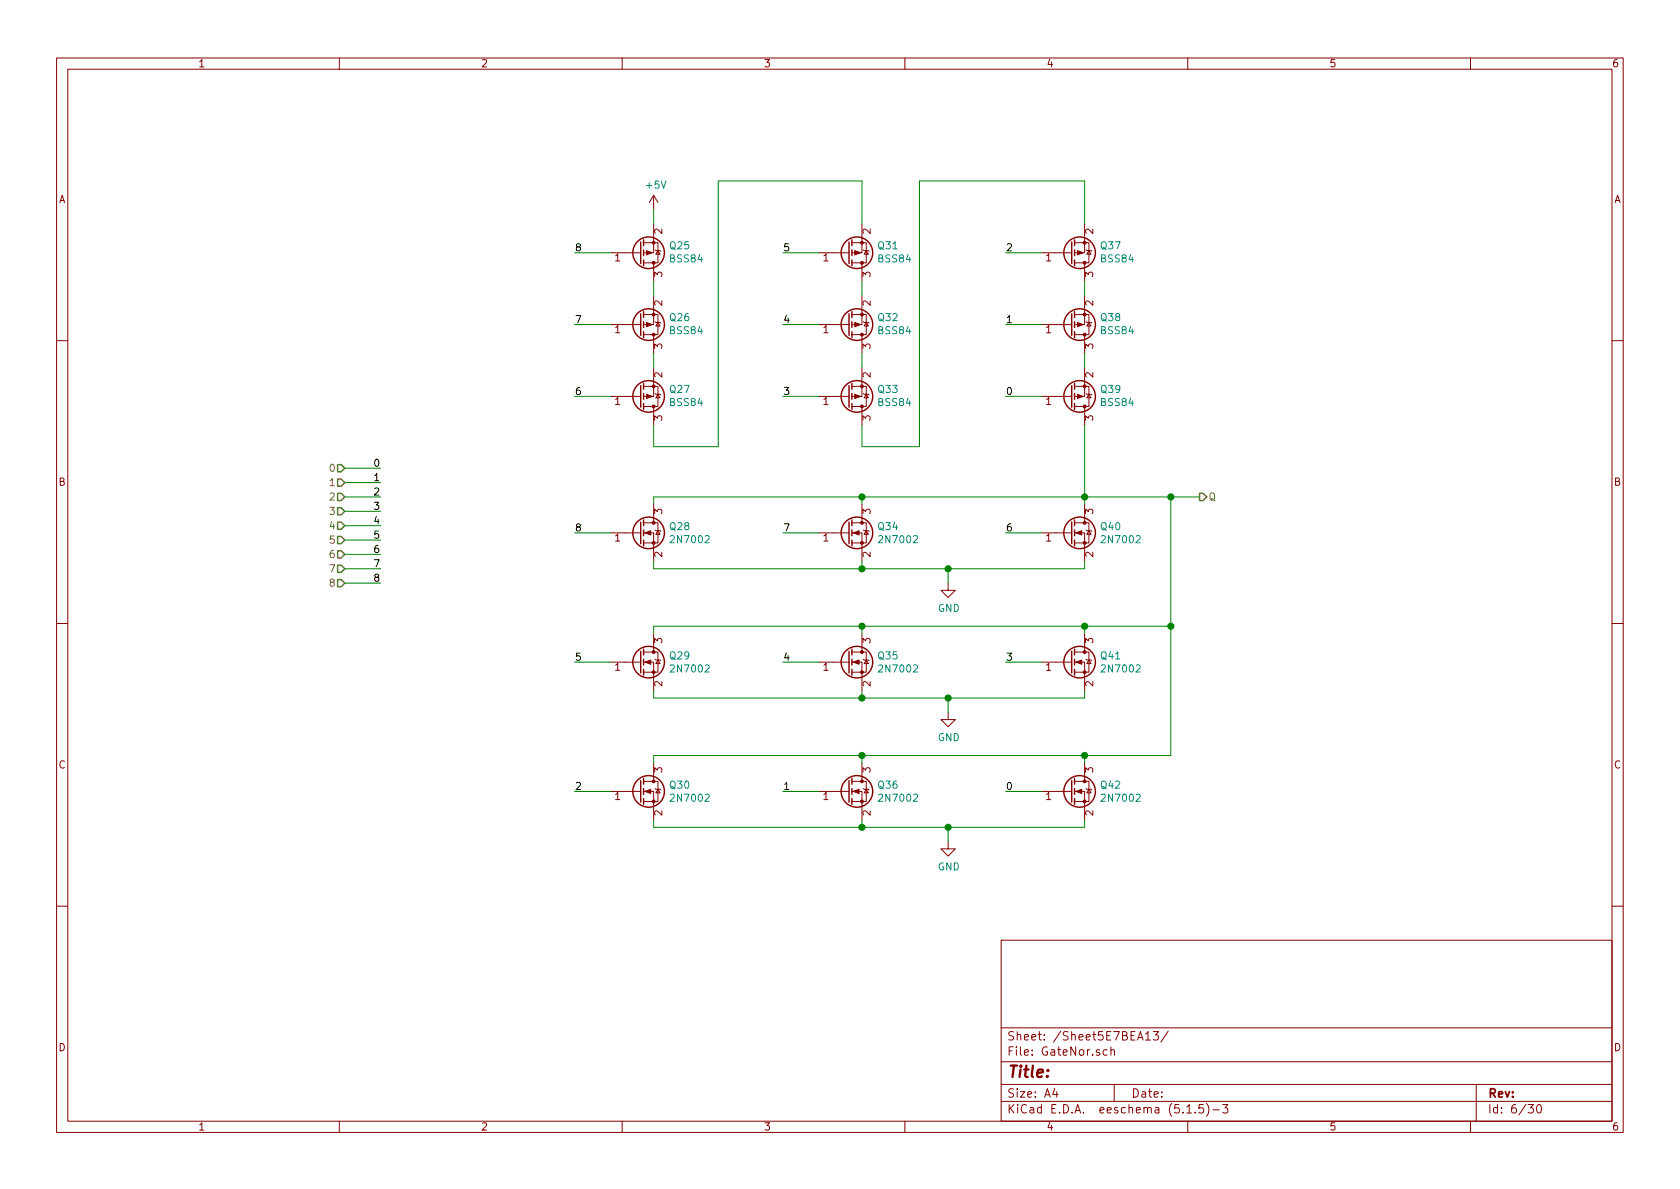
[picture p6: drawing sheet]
<svg xmlns="http://www.w3.org/2000/svg" width="297mm" height="210mm" viewBox="0 0 297 210" stroke-linecap="round" stroke-linejoin="round" font-family="sans-serif">
<g fill="none" stroke="#840000" stroke-width=".18">
<path d="M10 10.3h277v189.9h-277zM12 12.2h273v186.1h-273zM60 10.3v1.9M110 10.3v1.9M160 10.3v1.9M210 10.3v1.9M260 10.3v1.9M115.6 39.6v5.1h-1.8M115.6 34.5v2.6M115.6 34.5l-.8 1.3M115.6 34.5l.7 1.3M152.4 39.6v5.1h-1.8"/>
<path d="M191.8 39.6v5.1h-1.8M107.9 57.4h5.4M107.9 44.7h5.4M113.8 55.6h2.5v3.6h-2.5M113.8 42.9h2.5v3.6h-2.5M115.6 52.3v5.1h-1.8M115.6 46.5v3.3M115.6 59.2v3.3M115.8 56.9l.2 .1h.7l.1 .1M115.8 44.2l.2 .1h.7l.1 .1M116.3 57l.4 .7h-.7zM116.3 44.3l.4 .7h-.7z"/>
<path d="M144.8 57.4h5.3M144.8 44.7h5.3M150.6 55.6h2.6v3.6h-2.6M150.6 42.9h2.6v3.6h-2.6M152.4 52.3v5.1h-1.8M152.4 46.5v3.3M152.4 59.2v3.3M152.7 56.9l.1 .1h.7l.2 .1M152.7 44.2l.1 .1h.7l.2 .1M153.2 57l.3 .7h-.7zM153.2 44.3l.3 .7h-.7zM184.1 57.4h5.4"/>
<path d="M184.1 44.7h5.4M190 55.6h2.5v3.6h-2.5M190 42.9h2.5v3.6h-2.5M191.8 52.3v5.1h-1.8M191.8 46.5v3.3M191.8 59.2v3.3M192 56.9l.2 .1h.7l.1 .1M192 44.2l.2 .1h.7l.1 .1M192.5 57l.4 .7h-.7zM192.5 44.3l.4 .7h-.7zM10 60.2h2M107.9 70.1h5.4"/>
<path d="M113.8 68.3h2.5v3.6h-2.5M115.6 65v5.1h-1.8M115.6 71.9v3.3M115.8 69.6l.2 .1h.7l.1 .1M116.3 69.7l.4 .7h-.7zM144.8 70.1h5.3M150.6 68.3h2.6v3.6h-2.6M152.4 65v5.1h-1.8M152.4 71.9v3.3M152.7 69.6l.1 .1h.7l.2 .1M153.2 69.7l.3 .7h-.7zM184.1 70.1h5.4"/>
<path d="M190 68.3h2.5v3.6h-2.5M191.8 65v5.1h-1.8M191.8 71.9v3.3M192 69.6l.2 .1h.7l.1 .1M192.5 69.7l.4 .7h-.7zM285 60.2h2M107.9 94.2h5.4M113.8 94.2h1.8v5.1M113.8 92.5h2.5v3.5h-2.5M115.6 89.1v3.4M115.8 93.7l.2 .1h.7l.1 .2M116.3 93.8l.4 .7h-.7z"/>
<path d="M144.8 94.2h5.3M150.6 94.2h1.8v5.1M150.6 92.5h2.6v3.5h-2.6M152.4 89.1v3.4M152.7 93.7l.1 .1h.7l.2 .2M153.2 93.8l.3 .7h-.7zM184.1 94.2h5.4M190 94.2h1.8v5.1M190 92.5h2.5v3.5h-2.5M191.8 89.1v3.4M192 93.7l.2 .1h.7l.1 .2M192.5 93.8l.4 .7h-.7z"/>
<path d="M10 110.3h2M107.9 117.1h5.4M113.8 117.1h1.8v5.1M113.8 115.3h2.5v3.6h-2.5M115.6 112v3.3M115.8 116.6l.2 .1h.7l.1 .1M116.3 116.7l.4 .6h-.7zM144.8 117.1h5.3M150.6 117.1h1.8v5.1M150.6 115.3h2.6v3.6h-2.6M152.4 112v3.3M152.7 116.6l.1 .1h.7l.2 .1"/>
<path d="M153.2 116.7l.3 .6h-.7zM167.6 103.1v1.3h1.3l-1.3 1.3-1.2-1.3h1.2M184.1 117.1h5.4M190 117.1h1.8v5.1M190 115.3h2.5v3.6h-2.5M191.8 112v3.3M192 116.6l.2 .1h.7l.1 .1M192.5 116.7l.4 .6h-.7zM285 110.3h2M107.9 139.9h5.4M113.8 139.9h1.8v5.1M113.8 138.2h2.5v3.5h-2.5"/>
<path d="M115.6 134.9v3.3M115.8 139.4l.2 .2h.7l.1 .1M116.3 139.6l.4 .6h-.7zM144.8 139.9h5.3M150.6 139.9h1.8v5.1M150.6 138.2h2.6v3.5h-2.6M152.4 134.9v3.3M152.7 139.4l.1 .2h.7l.2 .1M153.2 139.6l.3 .6h-.7zM167.6 126v1.2h1.3l-1.3 1.3-1.2-1.3h1.2M184.1 139.9h5.4M190 139.9h1.8v5.1"/>
<path d="M190 138.2h2.5v3.5h-2.5M191.8 134.9v3.3M192 139.4l.2 .2h.7l.1 .1M192.5 139.6l.4 .6h-.7zM167.6 148.8v1.3h1.3l-1.3 1.3-1.2-1.3h1.2M10 160.2h2M177 166.3h108v32h-108zM285 160.2h2M60 198.3v1.9M110 198.3v1.9M160 198.3v1.9M177 194.8h108"/>
<path d="M177 191.8h108M177 187.8h108M177 181.8h108M186.5 192.5l-.4 1h1M186.8 193v1M195.8 185.7l-.5-.1-.3 .3 .1 .6 .2 .1 .5-.1M196.4 185.7h.1a.37 .37 0 0 1 .6 .1v.8M196.4 185.1v1.5M197 191.8v3M202.5 182.8l.5-.4v1.5M202.5 183.9h.9M203.9 182.4h.9l-.5 .6 .4 .1v.7l-.2 .1-.6-.1"/>
<path d="M206.6 182.3l-1.3 2M209.8 195.8l.5-.5v1.5M209.8 196.8h.9M210 198.3v1.9M211.3 196.7v.1M212.8 195.3h-.8v.7l.2-.1 .5 .1 .1 .2v.5l-.3 .1-.5-.1M213.3 195.1a1.71 1.71 0 0 1 0 2.3M214.5 196.3h1.1M216.2 195.3h.9l-.5 .6 .4 .1v.7l-.2 .1-.6-.1M260 198.3v1.9M261 191.8v6.5M270.2 195.3h.9l-.5 .6 .4 .1v.7l-.2 .1-.6-.1"/>
<path d="M271.8 195.5l.4-.2a.94 .94 0 0 1 0 1.5 .79 .79 0 0 1-.4-1.3z"/>
</g>
<g fill="none" stroke="#840000" stroke-width=".25">
<path d="M113.3 42.8v3.8M113.3 55.5v3.8M113.8 42.4v1M113.8 44.2v1M113.8 46v1M113.8 55.1v1M113.8 56.9v1M113.8 58.7v1M150.1 42.8v3.8M150.1 55.5v3.8M150.6 42.4v1M150.6 44.2v1"/>
<path d="M150.6 46v1M150.6 55.1v1M150.6 56.9v1M150.6 58.7v1M189.5 42.8v3.8M189.5 55.5v3.8M190 42.4v1M190 44.2v1M190 46v1M190 55.1v1M190 56.9v1M190 58.7v1"/>
<path d="M113.3 68.2v3.8M113.8 67.8v1M113.8 69.6v1M113.8 71.4v1M150.1 68.2v3.8M150.6 67.8v1M150.6 69.6v1M150.6 71.4v1M189.5 68.2v3.8M190 67.8v1M190 69.6v1M190 71.4v1"/>
<path d="M113.3 92.3v3.8M113.8 91.9v1.1M113.8 93.7v1M113.8 95.5v1M150.1 92.3v3.8M150.6 91.9v1.1M150.6 93.7v1M150.6 95.5v1M189.5 92.3v3.8M190 91.9v1.1M190 93.7v1M190 95.5v1"/>
<path d="M113.3 115.2v3.8M113.8 114.8v1M113.8 116.6v1M113.8 118.4v1M150.1 115.2v3.8M150.6 114.8v1M150.6 116.6v1M150.6 118.4v1M189.5 115.2v3.8M190 114.8v1M190 116.6v1M190 118.4v1"/>
<path d="M113.3 138v3.9M113.8 137.7v1M113.8 139.4v1.1M150.1 138v3.9M150.6 137.7v1M150.6 139.4v1.1M189.5 138v3.9M190 137.7v1M190 139.4v1.1M113.8 141.2v1M150.6 141.2v1M190 141.2v1"/>
<circle cx="114.7" cy="44.7" r="2.79"/>
<circle cx="114.7" cy="57.4" r="2.79"/>
<circle cx="151.5" cy="44.7" r="2.79"/>
<circle cx="151.5" cy="57.4" r="2.79"/>
<circle cx="190.9" cy="57.4" r="2.79"/>
<circle cx="190.9" cy="44.7" r="2.79"/>
<circle cx="114.7" cy="70.1" r="2.79"/>
<circle cx="151.5" cy="70.1" r="2.79"/>
<circle cx="190.9" cy="70.1" r="2.79"/>
<circle cx="114.7" cy="94.2" r="2.79"/>
<circle cx="151.5" cy="94.2" r="2.79"/>
<circle cx="190.9" cy="94.2" r="2.79"/>
<circle cx="114.7" cy="117.1" r="2.79"/>
<circle cx="151.5" cy="117.1" r="2.79"/>
<circle cx="190.9" cy="117.1" r="2.79"/>
<circle cx="114.7" cy="139.9" r="2.79"/>
<circle cx="151.5" cy="139.9" r="2.79"/>
<circle cx="190.9" cy="139.9" r="2.79"/>
</g>
<g fill="#840000" stroke="#840000" stroke-width=".18">
<path d="M114 117.1l1.1-.4v.8z"/>
<path d="M190.2 117.1l1.1-.4v.8z"/>
<path d="M150.9 117.1l1-.4v.8z"/>
<path d="M114.3 69.7l1 .4-1 .4z"/>
<path d="M190.2 94.2l1.1-.4v.8z"/>
<path d="M114.3 57l1 .4-1 .4z"/>
<path d="M114.3 44.3l1 .4-1 .4z"/>
<path d="M190.2 139.9l1.1-.3v.7z"/>
<path d="M150.9 139.9l1-.3v.7z"/>
<path d="M114 139.9l1.1-.3v.7z"/>
<path d="M151.1 69.7l1 .4-1 .4z"/>
<path d="M151.1 57l1 .4-1 .4z"/>
<path d="M151.1 44.3l1 .4-1 .4z"/>
<path d="M114 94.2l1.1-.4v.8z"/>
<path d="M150.9 94.2l1-.4v.8z"/>
<path d="M190.5 69.7l1 .4-1 .4z"/>
<path d="M190.5 57l1 .4-1 .4z"/>
<path d="M190.5 44.3l1 .4-1 .4z"/>
<circle cx="115.6" cy="118.9" r=".25"/>
<circle cx="115.6" cy="115.3" r=".25"/>
<circle cx="191.8" cy="118.9" r=".25"/>
<circle cx="191.8" cy="115.3" r=".25"/>
<circle cx="152.4" cy="118.9" r=".25"/>
<circle cx="152.4" cy="115.3" r=".25"/>
<circle cx="115.6" cy="68.3" r=".25"/>
<circle cx="115.6" cy="71.9" r=".25"/>
<circle cx="191.8" cy="96" r=".25"/>
<circle cx="191.8" cy="92.5" r=".25"/>
<circle cx="115.6" cy="55.6" r=".25"/>
<circle cx="115.6" cy="59.2" r=".25"/>
<circle cx="115.6" cy="42.9" r=".25"/>
<circle cx="115.6" cy="46.5" r=".25"/>
<circle cx="191.8" cy="141.7" r=".25"/>
<circle cx="191.8" cy="138.2" r=".25"/>
<circle cx="152.4" cy="141.7" r=".25"/>
<circle cx="152.4" cy="138.2" r=".25"/>
<circle cx="115.6" cy="141.7" r=".25"/>
<circle cx="115.6" cy="138.2" r=".25"/>
<circle cx="152.4" cy="68.3" r=".25"/>
<circle cx="152.4" cy="71.9" r=".25"/>
<circle cx="152.4" cy="55.6" r=".25"/>
<circle cx="152.4" cy="59.2" r=".25"/>
<circle cx="152.4" cy="42.9" r=".25"/>
<circle cx="152.4" cy="46.5" r=".25"/>
<circle cx="115.6" cy="96" r=".25"/>
<circle cx="115.6" cy="92.5" r=".25"/>
<circle cx="152.4" cy="96" r=".25"/>
<circle cx="152.4" cy="92.5" r=".25"/>
<circle cx="191.8" cy="68.3" r=".25"/>
<circle cx="191.8" cy="71.9" r=".25"/>
<circle cx="191.8" cy="55.6" r=".25"/>
<circle cx="191.8" cy="59.2" r=".25"/>
<circle cx="191.8" cy="42.9" r=".25"/>
<circle cx="191.8" cy="46.5" r=".25"/>
</g>
<g fill="none" stroke="#008400" stroke-width=".18">
<path d="M115.6 37.1v2.5M152.4 39.6v-7.6h-25.4v47h-11.4v-3.8M191.8 39.6v-7.6h-29.2v47h-10.2v-3.8M101.6 44.7h6.3M101.6 57.4h6.3M115.6 49.8v2.5M138.4 44.7h6.4M138.4 57.4h6.4M152.4 49.8v2.5M177.8 44.7h6.3M177.8 57.4h6.3M191.8 49.8v2.5"/>
<path d="M101.6 70.1h6.3M115.6 62.5v2.5M138.4 70.1h6.4M152.4 62.5v2.5M177.8 70.1h6.3M191.8 62.5v2.5M191.8 75.2v13.9M61 87.9h6.3M61 93h6.3M61 98h6.3M61 95.5h6.3M61 90.4h6.3"/>
<path d="M61 85.3h6.3M61 82.8h6.3M101.6 94.2h6.3M115.6 99.3v1.3h76.2v-1.3M138.4 94.2h6.4M152.4 87.9v1.2M152.4 99.3v1.3M177.8 94.2h6.3M207 87.9v45.7h-91.4v1.3M212.1 87.9h-96.5v1.2M61 100.6h6.3M61 103.1h6.3"/>
<path d="M101.6 117.1h6.3M138.4 117.1h6.4M152.4 110.7v1.3M167.6 100.6v2.5M177.8 117.1h6.3M191.8 110.7v1.3M207 110.7h-91.4v1.3M101.6 139.9h6.3M115.6 122.2v1.2h76.2v-1.2M138.4 139.9h6.4M152.4 122.2v1.2M152.4 133.6v1.3"/>
<path d="M167.6 123.4v2.6M177.8 139.9h6.3M191.8 133.6v1.3M115.6 145v1.3h76.2v-1.3M152.4 145v1.3M167.6 146.3v2.5"/>
</g>
<path d="M59.7 84.7h.6l.7 .6-.7 .7h-.6zM59.7 87.2h.6l.7 .7-.7 .6h-.6zM59.7 89.8h.6l.7 .6-.7 .7h-.6zM59.7 92.3h.6l.7 .7-.7 .6h-.6zM59.7 94.9h.6l.7 .6-.7 .6h-.6zM59.7 97.4h.6l.7 .6-.7 .7h-.6zM59.7 99.9h.6l.7 .7-.7 .6h-.6zM59.7 82.2h.6l.7 .6-.7 .6h-.6zM212.1 87.2h.6l.7 .7-.7 .6h-.6zM59.7 102.5h.6l.7 .6-.7 .7h-.6z" fill="none" stroke="#848400" stroke-width=".25"/>
<g fill="#008400" stroke="#008400" stroke-width=".25">
<circle cx="167.6" cy="123.4" r=".51"/>
<circle cx="152.4" cy="87.9" r=".51"/>
<circle cx="152.4" cy="100.6" r=".51"/>
<circle cx="152.4" cy="110.7" r=".51"/>
<circle cx="152.4" cy="123.4" r=".51"/>
<circle cx="152.4" cy="133.6" r=".51"/>
<circle cx="152.4" cy="146.3" r=".51"/>
<circle cx="191.8" cy="133.6" r=".51"/>
<circle cx="191.8" cy="110.7" r=".51"/>
<circle cx="207" cy="110.7" r=".51"/>
<circle cx="207" cy="87.9" r=".51"/>
<circle cx="191.8" cy="87.9" r=".51"/>
<circle cx="167.6" cy="100.6" r=".51"/>
<circle cx="167.6" cy="146.3" r=".51"/>
</g>
<text font-size="2.8" fill="#840000" x="178" y="190.5">Title:</text>
<g font-size="2.1" fill="#840000">
<text x="178" y="184">Sheet: /Sheet5E7BEA13/</text>
<text x="178" y="186.7">File: GateNor.sch</text>
<text x="178" y="196.9">KiCad E.D.A. eeschema (5.1.5)-3</text>
<text x="178" y="194.1">Size: A4</text>
<text x="200" y="194.1">Date:</text>
<text x="263" y="194.1">Rev:</text>
<text x="263" y="196.9">Id: 6/30</text>
</g>
<g font-size="1.8" fill="#840000">
<text x="35" y="11.9">1</text>
<text x="85" y="11.9">2</text>
<text x="135" y="11.9">3</text>
<text x="185" y="11.9">4</text>
<text x="235" y="11.9">5</text>
<text x="285" y="11.9">6</text>
<text x="10.4" y="35.9">A</text>
<text x="285.4" y="35.9">A</text>
<text x="117.1" y="41.4" transform="rotate(-90 117.1 41.4)">2</text>
<text x="153.9" y="41.4" transform="rotate(-90 153.9 41.4)">2</text>
<text x="193.3" y="41.4" transform="rotate(-90 193.3 41.4)">2</text>
<text x="108.7" y="46.2">1</text>
<text x="145.6" y="46.2">1</text>
<text x="184.9" y="46.2">1</text>
<text x="117.1" y="49" transform="rotate(-90 117.1 49)">3</text>
<text x="153.9" y="49" transform="rotate(-90 153.9 49)">3</text>
<text x="193.3" y="49" transform="rotate(-90 193.3 49)">3</text>
<text x="108.7" y="58.9">1</text>
<text x="117.1" y="54.1" transform="rotate(-90 117.1 54.1)">2</text>
<text x="145.6" y="58.9">1</text>
<text x="153.9" y="54.1" transform="rotate(-90 153.9 54.1)">2</text>
<text x="184.9" y="58.9">1</text>
<text x="193.3" y="54.1" transform="rotate(-90 193.3 54.1)">2</text>
<text x="117.1" y="61.7" transform="rotate(-90 117.1 61.7)">3</text>
<text x="153.9" y="61.7" transform="rotate(-90 153.9 61.7)">3</text>
<text x="193.3" y="61.7" transform="rotate(-90 193.3 61.7)">3</text>
<text x="108.7" y="71.6">1</text>
<text x="117.1" y="66.8" transform="rotate(-90 117.1 66.8)">2</text>
<text x="145.6" y="71.6">1</text>
<text x="153.9" y="66.8" transform="rotate(-90 153.9 66.8)">2</text>
<text x="184.9" y="71.6">1</text>
<text x="193.3" y="66.8" transform="rotate(-90 193.3 66.8)">2</text>
<text x="117.1" y="74.4" transform="rotate(-90 117.1 74.4)">3</text>
<text x="153.9" y="74.4" transform="rotate(-90 153.9 74.4)">3</text>
<text x="193.3" y="74.4" transform="rotate(-90 193.3 74.4)">3</text>
<text x="10.4" y="85.9">B</text>
<text x="285.4" y="85.9">B</text>
<text x="108.7" y="95.8">1</text>
<text x="117.1" y="90.9" transform="rotate(-90 117.1 90.9)">3</text>
<text x="145.6" y="95.8">1</text>
<text x="153.9" y="90.9" transform="rotate(-90 153.9 90.9)">3</text>
<text x="184.9" y="95.8">1</text>
<text x="193.3" y="90.9" transform="rotate(-90 193.3 90.9)">3</text>
<text x="117.1" y="98.5" transform="rotate(-90 117.1 98.5)">2</text>
<text x="153.9" y="98.5" transform="rotate(-90 153.9 98.5)">2</text>
<text x="193.3" y="98.5" transform="rotate(-90 193.3 98.5)">2</text>
<text x="117.1" y="113.8" transform="rotate(-90 117.1 113.8)">3</text>
<text x="153.9" y="113.8" transform="rotate(-90 153.9 113.8)">3</text>
<text x="193.3" y="113.8" transform="rotate(-90 193.3 113.8)">3</text>
<text x="108.7" y="118.6">1</text>
<text x="145.6" y="118.6">1</text>
<text x="184.9" y="118.6">1</text>
<text x="117.1" y="121.4" transform="rotate(-90 117.1 121.4)">2</text>
<text x="153.9" y="121.4" transform="rotate(-90 153.9 121.4)">2</text>
<text x="193.3" y="121.4" transform="rotate(-90 193.3 121.4)">2</text>
<text x="10.4" y="135.9">C</text>
<text x="117.1" y="136.6" transform="rotate(-90 117.1 136.6)">3</text>
<text x="153.9" y="136.6" transform="rotate(-90 153.9 136.6)">3</text>
<text x="193.3" y="136.6" transform="rotate(-90 193.3 136.6)">3</text>
<text x="285.4" y="135.9">C</text>
<text x="108.7" y="141.5">1</text>
<text x="145.6" y="141.5">1</text>
<text x="184.9" y="141.5">1</text>
<text x="117.1" y="144.2" transform="rotate(-90 117.1 144.2)">2</text>
<text x="153.9" y="144.2" transform="rotate(-90 153.9 144.2)">2</text>
<text x="193.3" y="144.2" transform="rotate(-90 193.3 144.2)">2</text>
<text x="10.4" y="185.9">D</text>
<text x="285.4" y="185.9">D</text>
<text x="35" y="199.9">1</text>
<text x="85" y="199.9">2</text>
<text x="135" y="199.9">3</text>
<text x="185" y="199.9">4</text>
<text x="235" y="199.9">5</text>
<text x="285" y="199.9">6</text>
</g>
<g font-size="1.8" fill="#008484">
<text x="114.4" y="33.4">+5V</text>
<text x="118.5" y="44.1">Q25</text>
<text x="118.5" y="46.4">BSS84</text>
<text x="155.3" y="44.1">Q31</text>
<text x="155.4" y="46.4">BSS84</text>
<text x="194.7" y="44.1">Q37</text>
<text x="194.7" y="46.4">BSS84</text>
<text x="118.5" y="56.8">Q26</text>
<text x="118.5" y="59.1">BSS84</text>
<text x="155.3" y="56.8">Q32</text>
<text x="155.4" y="59.1">BSS84</text>
<text x="194.7" y="56.8">Q38</text>
<text x="194.7" y="59.1">BSS84</text>
<text x="118.5" y="69.5">Q27</text>
<text x="118.5" y="71.8">BSS84</text>
<text x="155.3" y="69.5">Q33</text>
<text x="155.4" y="71.8">BSS84</text>
<text x="194.7" y="69.5">Q39</text>
<text x="194.7" y="71.8">BSS84</text>
<text x="118.5" y="93.7">Q28</text>
<text x="155.3" y="93.7">Q34</text>
<text x="194.7" y="93.7">Q40</text>
<text x="118.9" y="96.1">2N7002</text>
<text x="155.7" y="96.1">2N7002</text>
<text x="195.1" y="96.1">2N7002</text>
<text x="165.8" y="108.2">GND</text>
<text x="118.5" y="116.6">Q29</text>
<text x="118.9" y="118.9">2N7002</text>
<text x="155.3" y="116.6">Q35</text>
<text x="155.7" y="118.9">2N7002</text>
<text x="194.7" y="116.6">Q41</text>
<text x="195.1" y="118.9">2N7002</text>
<text x="165.8" y="131.1">GND</text>
<text x="118.5" y="139.5">Q30</text>
<text x="118.9" y="141.8">2N7002</text>
<text x="155.3" y="139.5">Q36</text>
<text x="155.7" y="141.8">2N7002</text>
<text x="194.7" y="139.5">Q42</text>
<text x="195.1" y="141.8">2N7002</text>
<text x="165.8" y="153.9">GND</text>
</g>
<g font-size="1.8">
<text x="101.6" y="44.4">8</text>
<text x="138.4" y="44.4">5</text>
<text x="177.8" y="44.4">2</text>
<text x="101.6" y="57.1">7</text>
<text x="138.4" y="57.1">4</text>
<text x="177.8" y="57.1">1</text>
<text x="101.6" y="69.8">6</text>
<text x="138.4" y="69.8">3</text>
<text x="177.8" y="69.8">0</text>
<text x="66.3" y="82.5">0</text>
<text x="66.3" y="85.1">1</text>
<text x="66.3" y="87.6">2</text>
<text x="66.3" y="90.2">3</text>
<text x="66.3" y="92.7">4</text>
<text x="66.3" y="95.2">5</text>
<text x="101.6" y="94">8</text>
<text x="138.4" y="94">7</text>
<text x="177.8" y="94">6</text>
<text x="66.3" y="97.8">6</text>
<text x="66.3" y="100.3">7</text>
<text x="66.3" y="102.9">8</text>
<text x="101.6" y="116.8">5</text>
<text x="138.4" y="116.8">4</text>
<text x="177.8" y="116.8">3</text>
<text x="101.6" y="139.7">2</text>
<text x="138.4" y="139.7">1</text>
<text x="177.8" y="139.7">0</text>
</g>
<g font-size="1.8" fill="#848400">
<text x="58.4" y="83.4">0</text>
<text x="58.4" y="86">1</text>
<text x="58.4" y="88.5">2</text>
<text x="213.6" y="88.5">Q</text>
<text x="58.4" y="91.1">3</text>
<text x="58.4" y="93.6">4</text>
<text x="58.4" y="96.1">5</text>
<text x="58.4" y="98.7">6</text>
<text x="58.4" y="101.2">7</text>
<text x="58.4" y="103.8">8</text>
</g>
</svg>
